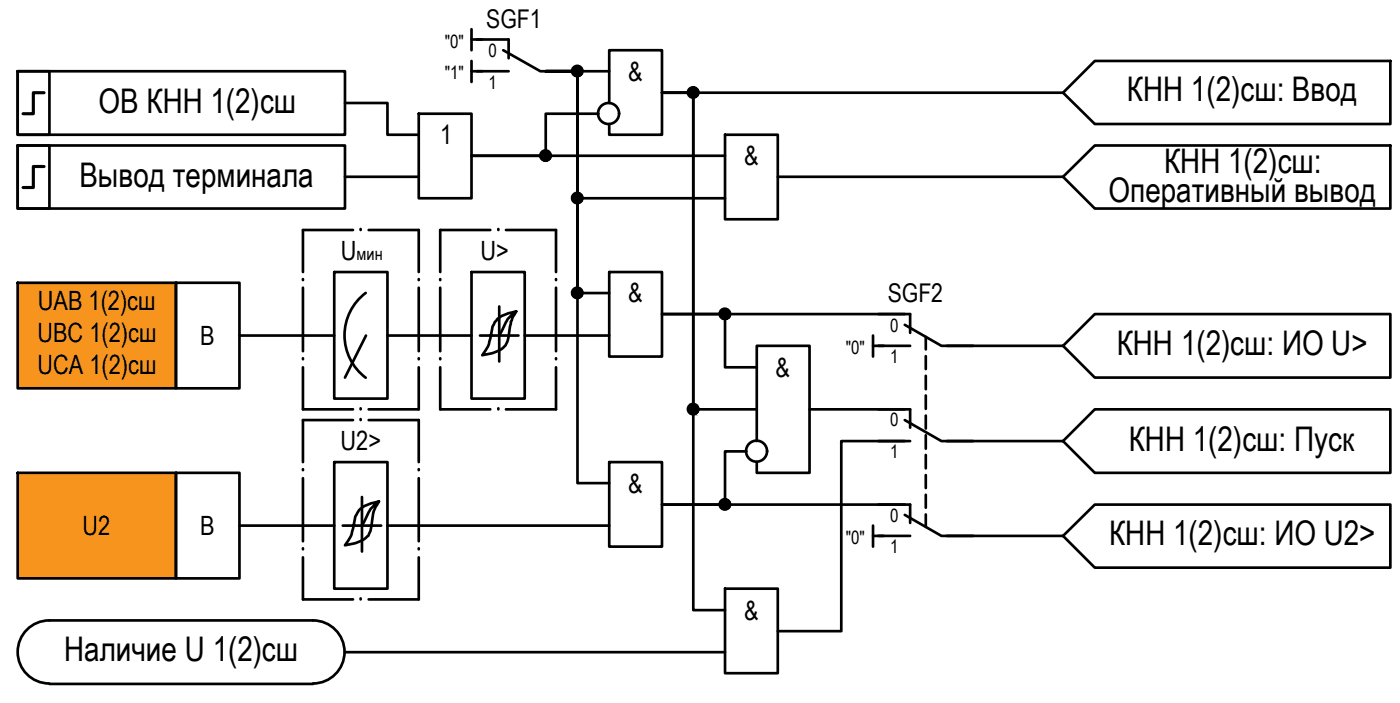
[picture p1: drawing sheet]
<svg xmlns="http://www.w3.org/2000/svg" width="133mm" height="67mm" viewBox="0 0 133 67" stroke-linecap="round" stroke-linejoin="round" font-family="sans-serif">
<g fill="none" stroke="#000" stroke-width=".25">
<path d="M1.7 6.7h3v6.1h-3zM1.7 6.7h31v6.1h-31zM39.6 10.8h5v8h-5zM44.6 2.8v2M44.6 5.8v2M45.2 3.7h3v1.8M45.2 6.7h3M47.6 4.8l3.6 1.9h3M56.7 10.8h-5v3.9h-7.1M57.7 9.7v-4.9h5v8h-5v-1.1M62.7 8.8h37.9M68.6 12.8h5v8h-5z"/>
<path d="M100.6 8.8l3.1-3h27.9v5.9h-27.9zM100.6 16.7l3.1-2.9h27.9v5.9h-27.9zM28.7 34h.1M28.7 26.5h.1M28.7 34.8v3.9h4.7M28.7 27.2v6M33.4 21.8h-4.7v4M33.4 39.8h-4.7v3.9M34.1 21.8h.1M34.1 38.7h.1M34.1 39.8h.1M34.6 27.7a5 5 0 0 0 0 8.1"/>
<path d="M34.7 31.8l-2 3.9M34.9 21.8h4.7v4M34.9 39.8h4.7v3.9M39.6 34h.1M39.6 26.5h.1M39.6 34.8v3.9h-4.7M39.6 27.2v6M41.7 34h.1M41.7 26.5h.1M41.7 27.2v6M41.7 34.8v3.9h4.7M46.4 21.8h-4.7v4"/>
<path d="M47.2 21.8h.1M47.2 38.7h.1M47.3 29v5.2M47.3 31.8h1.8M47.9 21.8h4.7v4M48.9 29.5a4.6 4.6 0 0 0-.7 2.3 1.81 1.81 0 0 1-1.7 1.7l-.8 .1a5.4 5.4 0 0 0 .9-2.7l.2-.2a2.08 2.08 0 0 1 1.6-1.1l.5-.1-.8 .7-.8 1.6h-1.9M52.6 34h.1M52.6 26.5h.1M52.6 27.2v6M52.6 34.8v3.9h-4.7M57.7 25.8h5v8h-5zM62.7 29.7h23.5v1.8"/>
<path d="M82.7 31.8v2M83.2 38.7h3v1.8M83.2 32.7h3M85.7 30.7l3.4 2h3M85.7 39.8l3.4 2h3M100.6 32.7l3.1-3h27.9v6h-27.9zM28.7 52h.1M28.7 44.5h.1M28.7 45.3v5.9M28.7 52.8v3.9h4.7M34.1 56.7h.1M34.3 47v5.2"/>
<path d="M34.3 49.8h1.8M35.9 47.5a3.7 3.7 0 0 0-.7 2.3 1.81 1.81 0 0 1-1.7 1.6l-.8 .2a5.4 5.4 0 0 0 .9-2.7 2.04 2.04 0 0 1 1.8-1.3l.5-.1-.8 .7-.8 1.6h-1.8M39.6 52h.1M39.6 44.5h.1M39.6 45.3v5.9M39.6 52.8v3.9h-4.7M57.7 43.7h5v8h-5zM62.7 47.8h23.5v1.7M68.6 55.7h5v8h-5zM71.7 41.8v-9.1h4.9v12.1h-4.9v-1.1M82.7 49.8v1.9M83.2 41.8h3"/>
<path d="M83.2 50.7h3M85.7 48.7l3.4 2h3M100.6 41.8l3.1-3.1h27.9v6.1h-27.9zM100.6 50.7l3.1-2.9h27.9v5.9h-27.9z"/>
<circle cx="51.6" cy="14.7" r=".49"/>
<circle cx="54.7" cy="18.7" r=".49"/>
<circle cx="54.7" cy="6.7" r=".49"/>
<circle cx="57.6" cy="10.7" r=".99"/>
<circle cx="65.6" cy="8.8" r=".49"/>
<circle cx="54.7" cy="27.7" r=".49"/>
<circle cx="65.6" cy="38.7" r=".49"/>
<circle cx="68.6" cy="29.7" r=".49"/>
<circle cx="68.6" cy="47.7" r=".49"/>
<circle cx="71.6" cy="42.7" r=".99"/>
</g>
<g fill="#000" stroke="#000" stroke-width=".09">
<path d="M51.4 14.4h.6zM51.5 14.3h.3zM51.5 15.3h.3zM51.6 14.3h.1zM54.4 7.2h.5zM54.4 19.2h.5zM54.5 6.3h.4zM54.5 18.3h.4zM54.5 7.3h.3zM54.5 19.2h.3zM54.6 6.3h.1zM54.6 18.3h.1z"/>
<path d="M65.6 9.2h.2zM65.6 8.3h.1zM54.5 28.2h.3zM54.6 27.3h.1zM65.6 39.2h.2zM65.6 38.2h.1zM68.6 30.2h.2zM68.6 29.3h.1zM68.6 48.2h.2zM68.6 47.3h.1z"/>
<path d="M51.5 15.3h.2zM51.6 15.3h.1z"/>
<path d="M51.6 14.3h.2zM51.5 14.3h.3zM51.5 14.3h.3z"/>
<path d="M51.5 14.3h.4zM51.5 14.3h.4z"/>
<path d="M51.5 15.2l.3 .1zM51.5 15.2l.3 .1z"/>
<path d="M51.5 14.3h.4zM51.5 14.3h.4z"/>
<path d="M51.5 15.2h.4zM51.5 15.2h.3z"/>
<path d="M51.4 14.3l.6 .1zM51.4 14.3l.6 .1zM51.3 14.4h.7z"/>
<path d="M51.4 15.2h.5zM51.4 15.2h.5z"/>
<path d="M51.3 14.4h.7zM51.3 14.4h.7z"/>
<path d="M51.3 15.1l.7 .1zM51.3 15.1l.7 .1z"/>
<path d="M51.4 15.2h.6zM51.4 15.2h.5z"/>
<path d="M51.3 14.4h.8zM51.3 14.4h.8z"/>
<path d="M51.3 15.1h.7zM51.3 15.1h.8z"/>
<path d="M51.3 15.1h.7zM51.3 15.1h.7z"/>
<path d="M51.3 14.4l.8 .1zM51.2 14.5h.9z"/>
<path d="M51.2 14.5h.9zM51.2 14.5h.9z"/>
<path d="M51.2 14.5l.9 .1zM51.2 14.5l.9 .1z"/>
<path d="M51.2 15h.9zM51.2 15h.9z"/>
<path d="M51.2 15h.9zM51.2 15l.9 .1z"/>
<path d="M51.2 14.6h.9zM51.2 14.6h.9z"/>
<path d="M51.2 14.6l.9 .1zM51.2 14.6l.9 .1z"/>
<path d="M51.2 14.7h.9zM51.2 14.7h.9z"/>
<path d="M51.2 14.7h1zM51.2 14.7h1z"/>
<path d="M51.2 14.8h.9zM51.2 14.8h.9z"/>
<path d="M51.2 14.8l.9 .1v-.1zM51.2 14.8l.9 .1h-.9z"/>
<path d="M51.2 14.9l.9 .1zM51.2 14.9l.9 .1z"/>
<path d="M51.2 15h.9zM51.2 15h.9z"/>
<path d="M51.2 14.7h1zM51.2 14.7l.9 .1z"/>
<path d="M54.5 7.3h.2zM54.6 7.3h.1z"/>
<path d="M54.5 19.2h.2zM54.6 19.2h.1z"/>
<path d="M54.6 6.3h.2zM54.5 6.3h.3z"/>
<path d="M54.6 18.3h.2zM54.5 18.3h.3z"/>
<path d="M54.5 6.3h.3zM54.5 6.3h.3z"/>
<path d="M54.5 18.3h.3zM54.5 18.3h.3z"/>
<path d="M54.5 6.3h.4zM54.5 6.3h.4zM54.4 6.3h.5z"/>
<path d="M54.5 7.2h.3zM54.5 7.2l.3 .1z"/>
<path d="M54.5 18.3h.4zM54.5 18.3h.4zM54.4 18.3h.5z"/>
<path d="M54.5 19.2h.3zM54.5 19.2h.3z"/>
<path d="M54.4 6.3l.5 .1zM54.4 6.3l.5 .1z"/>
<path d="M54.5 7.2h.4zM54.5 7.2h.3z"/>
<path d="M54.4 18.3h.5zM54.4 18.3h.5z"/>
<path d="M54.5 19.2h.4zM54.5 19.2h.3z"/>
<path d="M54.4 6.4h.6zM54.3 6.4h.7z"/>
<path d="M54.4 7.2h.5zM54.4 7.2h.5zM54.4 7.2h.5z"/>
<path d="M54.4 18.3l.6 .1zM54.4 18.3l.6 .1z"/>
<path d="M54.4 19.1h.5zM54.4 19.1l.5 .1zM54.4 19.2h.5z"/>
<path d="M54.3 6.4h.7zM54.3 6.4h.7z"/>
<path d="M54.3 7.1h.7zM54.3 7.1l.6 .1z"/>
<path d="M54.3 18.4h.7zM54.3 18.4h.7z"/>
<path d="M54.3 19.1h.7zM54.3 19.1h.6z"/>
<path d="M54.3 6.4h.8zM54.3 6.4h.8z"/>
<path d="M54.3 7.1h.7zM54.3 7.1h.7z"/>
<path d="M54.3 18.4h.8zM54.3 18.4h.8z"/>
<path d="M54.3 19.1h.7zM54.3 19.1h.7z"/>
<path d="M54.3 6.4l.8 .1zM54.3 6.4l.8 .1z"/>
<path d="M54.3 7.1h.8zM54.3 7.1h.7z"/>
<path d="M54.3 18.4l.8 .1zM54.3 18.4l.8 .1z"/>
<path d="M54.3 19.1h.8zM54.3 19.1h.7z"/>
<path d="M54.3 6.5h.8zM54.3 6.5h.8z"/>
<path d="M54.2 6.5l.9 .1zM54.2 6.5l.9 .1z"/>
<path d="M54.2 7h.9zM54.2 7h.9z"/>
<path d="M54.3 7h.8zM54.3 7l.8 .1z"/>
<path d="M54.3 18.5h.8zM54.3 18.5h.8z"/>
<path d="M54.2 18.5l.9 .1zM54.2 18.5l.9 .1z"/>
<path d="M54.2 19h.9zM54.2 19h.9z"/>
<path d="M54.3 19h.8zM54.3 19l.8 .1z"/>
<path d="M54.2 6.6h.9zM54.2 6.6h.9z"/>
<path d="M54.2 6.6l.9 .1zM54.2 6.6l.9 .1z"/>
<path d="M54.2 6.7h.9zM54.2 6.7h.9z"/>
<path d="M54.2 6.7h.9zM54.2 6.7h.9z"/>
<path d="M54.2 6.7l.9 .1zM54.2 6.7l.9 .1z"/>
<path d="M54.2 6.8l.9 .1v-.1zM54.2 6.8l.9 .1h-.9z"/>
<path d="M54.2 6.9h.9zM54.2 6.9h.9z"/>
<path d="M54.2 6.9l.9 .1zM54.2 6.9l.9 .1z"/>
<path d="M54.2 7h.9zM54.2 7h.9z"/>
<path d="M54.2 18.6h.9zM54.2 18.6h.9z"/>
<path d="M54.2 18.6h.9zM54.2 18.6h.9z"/>
<path d="M54.2 18.6l.9 .1v-.1zM54.2 18.6l.9 .1h-.9z"/>
<path d="M54.2 18.7l.9 .1zM54.2 18.7l.9 .1z"/>
<path d="M54.2 18.8h.9zM54.2 18.8h.9z"/>
<path d="M54.2 18.8l.9 .1zM54.2 18.8l.9 .1z"/>
<path d="M54.2 18.9h.9zM54.2 18.9h.9z"/>
<path d="M54.2 18.9h.9zM54.2 18.9h.9z"/>
<path d="M54.2 18.9h.9zM54.2 18.9l.9 .1z"/>
<path d="M65.6 9.2h.1zM65.6 9.2h.1z"/>
<path d="M65.6 8.3h.2zM65.6 8.3h.2z"/>
<path d="M65.6 8.3h.2zM65.5 8.3h.3z"/>
<path d="M65.5 8.3h.4zM65.5 8.3h.4z"/>
<path d="M65.5 9.2h.3zM65.5 9.2h.3z"/>
<path d="M65.5 8.3h.4zM65.4 8.3h.5z"/>
<path d="M65.5 9.2h.4zM65.5 9.2h.3z"/>
<path d="M65.4 8.3l.5 .1zM65.4 8.3l.5 .1z"/>
<path d="M65.4 9.2h.5zM65.4 9.2h.5z"/>
<path d="M65.4 8.4h.6zM65.4 8.4h.6z"/>
<path d="M65.4 9.2h.5zM65.4 9.2h.5z"/>
<path d="M65.3 8.4h.7zM65.3 8.4h.7z"/>
<path d="M65.3 9.1h.7zM65.3 9.1l.6 .1z"/>
<path d="M65.3 8.4h.8zM65.3 8.4h.8z"/>
<path d="M65.3 9.1h.7zM65.3 9.1h.7z"/>
<path d="M65.3 8.4l.8 .1zM65.3 8.4l.8 .1z"/>
<path d="M65.3 8.5h.8zM65.3 8.5h.8z"/>
<path d="M65.3 9l.8 .1zM65.3 9l.8 .1z"/>
<path d="M65.3 9.1h.8zM65.3 9.1h.7z"/>
<path d="M65.2 8.5l.9 .1zM65.2 8.5l.9 .1z"/>
<path d="M65.2 8.6h.9zM65.2 8.6h.9z"/>
<path d="M65.2 8.9l.9 .1zM65.2 8.9l.9 .1z"/>
<path d="M65.2 9h.9zM65.2 9h.9z"/>
<path d="M65.2 8.6h.9zM65.2 8.6h.9z"/>
<path d="M65.2 8.6l.9 .1zM65.2 8.6l.9 .1z"/>
<path d="M65.2 8.7l.9 .1v-.1zM65.2 8.7l.9 .1h-.9z"/>
<path d="M65.2 8.8h.9zM65.2 8.8h.9z"/>
<path d="M65.2 8.8l.9 .1zM65.2 8.8l.9 .1z"/>
<path d="M65.2 8.9h.9zM65.2 8.9h.9z"/>
<path d="M65.2 8.9h.9zM65.2 8.9h.9z"/>
<path d="M54.5 28.2h.2zM54.6 28.2h.1z"/>
<path d="M54.6 27.3h.2zM54.5 27.3h.3z"/>
<path d="M54.5 27.3h.3zM54.5 27.3h.3z"/>
<path d="M54.5 27.3h.4zM54.5 27.3h.4z"/>
<path d="M54.5 28.2h.3zM54.5 28.2h.3z"/>
<path d="M54.5 27.3h.4zM54.4 27.3h.5z"/>
<path d="M54.4 27.3l.5 .1zM54.4 27.3l.5 .1z"/>
<path d="M54.4 28.2h.5zM54.4 28.2h.5z"/>
<path d="M54.5 28.2h.4zM54.5 28.2h.3z"/>
<path d="M54.4 27.4h.6zM54.3 27.4h.7z"/>
<path d="M54.4 28.2h.5zM54.4 28.2h.5z"/>
<path d="M54.3 27.4h.7zM54.3 27.4h.7z"/>
<path d="M54.3 28.1h.7zM54.3 28.1l.6 .1z"/>
<path d="M54.3 27.4h.8zM54.3 27.4h.8z"/>
<path d="M54.3 28.1h.7zM54.3 28.1h.7z"/>
<path d="M54.3 27.4l.8 .1zM54.3 27.4l.8 .1z"/>
<path d="M54.3 28.1h.8zM54.3 28.1h.7z"/>
<path d="M54.3 27.5h.8zM54.3 27.5h.8z"/>
<path d="M54.2 27.5l.9 .1zM54.2 27.5l.9 .1z"/>
<path d="M54.2 28h.9zM54.2 28h.9z"/>
<path d="M54.3 28h.8zM54.3 28l.8 .1z"/>
<path d="M54.2 27.6h.9zM54.2 27.6h.9z"/>
<path d="M54.2 27.6l.9 .1zM54.2 27.6l.9 .1z"/>
<path d="M54.2 27.7h.9zM54.2 27.7h.9z"/>
<path d="M54.2 27.7h.9zM54.2 27.7h.9z"/>
<path d="M54.2 27.7l.9 .1zM54.2 27.7l.9 .1z"/>
<path d="M54.2 27.8h.9zM54.2 27.8h.9z"/>
<path d="M54.2 27.8l.9 .1v-.1zM54.2 27.8l.9 .1h-.9z"/>
<path d="M54.2 27.9l.9 .1zM54.2 27.9l.9 .1z"/>
<path d="M54.2 28h.9zM54.2 28h.9z"/>
<path d="M65.6 39.2l.1 .1zM65.6 39.3h.1z"/>
<path d="M65.6 38.2l.2 .1zM65.6 38.2l.2 .1z"/>
<path d="M65.6 38.3h.2zM65.5 38.3h.3z"/>
<path d="M65.5 38.3h.4zM65.5 38.3h.4z"/>
<path d="M65.5 39.2h.3zM65.5 39.2h.3z"/>
<path d="M65.5 38.3h.4zM65.5 38.3h.4z"/>
<path d="M65.5 39.2h.4zM65.5 39.2h.3z"/>
<path d="M65.4 38.3h.5zM65.4 38.3h.5z"/>
<path d="M65.4 39.2h.5zM65.4 39.2h.5z"/>
<path d="M65.4 38.3l.6 .1zM65.4 38.3l.6 .1z"/>
<path d="M65.4 39.2h.5zM65.4 39.2h.5z"/>
<path d="M65.3 38.4h.7zM65.3 38.4h.7z"/>
<path d="M65.3 39.1h.7zM65.3 39.1l.6 .1z"/>
<path d="M65.3 38.4l.8 .1zM65.3 38.5h.8z"/>
<path d="M65.3 39.1h.7zM65.3 39.1h.7z"/>
<path d="M65.3 38.5h.8zM65.3 38.5h.8z"/>
<path d="M65.3 38.5h.8zM65.3 38.5h.8z"/>
<path d="M65.3 39h.8zM65.3 39h.8z"/>
<path d="M65.3 39h.8zM65.3 39l.7 .1z"/>
<path d="M65.2 38.5l.9 .1zM65.2 38.5l.9 .1z"/>
<path d="M65.2 38.6h.9zM65.2 38.6h.9z"/>
<path d="M65.2 38.9l.9 .1zM65.2 38.9l.9 .1z"/>
<path d="M65.2 39h.9zM65.2 39h.9z"/>
<path d="M65.2 38.6l.9 .1zM65.2 38.6l.9 .1z"/>
<path d="M65.2 38.7h.9zM65.2 38.7h.9z"/>
<path d="M65.2 38.7h.9zM65.2 38.7h.9z"/>
<path d="M65.2 38.7l.9 .1zM65.2 38.7l.9 .1z"/>
<path d="M65.2 38.8h.9zM65.2 38.8h.9z"/>
<path d="M65.2 38.8l.9 .1zM65.2 38.8l.9 .1z"/>
<path d="M65.2 38.9h.9zM65.2 38.9h.9z"/>
<path d="M68.6 30.2h.1zM68.6 30.2h.1z"/>
<path d="M68.6 29.3h.2zM68.6 29.3h.2z"/>
<path d="M68.6 29.3h.2zM68.5 29.3h.3z"/>
<path d="M68.5 29.3h.4zM68.5 29.3h.4z"/>
<path d="M68.5 30.2h.3zM68.5 30.2h.3z"/>
<path d="M68.5 29.3h.4zM68.4 29.3h.5z"/>
<path d="M68.5 30.2h.4zM68.5 30.2h.3z"/>
<path d="M68.4 29.3l.5 .1zM68.4 29.3l.5 .1z"/>
<path d="M68.4 30.2h.5zM68.4 30.2h.5z"/>
<path d="M68.4 29.4h.6zM68.4 29.4h.6z"/>
<path d="M68.4 30.2h.5zM68.4 30.2h.5z"/>
<path d="M68.3 29.4h.7zM68.3 29.4h.7z"/>
<path d="M68.3 30.1h.7zM68.3 30.1l.6 .1z"/>
<path d="M68.3 29.4h.8zM68.3 29.4h.8z"/>
<path d="M68.3 30.1h.7zM68.3 30.1h.7z"/>
<path d="M68.3 29.4l.8 .1zM68.3 29.4l.8 .1z"/>
<path d="M68.2 29.5h.9zM68.2 29.5h.9z"/>
<path d="M68.2 30l.9 .1zM68.2 30l.9 .1z"/>
<path d="M68.3 30.1h.8zM68.3 30.1h.7z"/>
<path d="M68.2 29.5l.9 .1zM68.2 29.5l.9 .1z"/>
<path d="M68.2 29.6h1zM68.2 29.6h1z"/>
<path d="M68.2 29.9l.9 .1zM68.2 29.9l.9 .1z"/>
<path d="M68.2 30h.9zM68.2 30h.9z"/>
<path d="M68.2 29.6h1zM68.2 29.6h1z"/>
<path d="M68.2 29.6l1 .1zM68.2 29.6l1 .1z"/>
<path d="M68.2 29.7h1zM68.2 29.7h1z"/>
<path d="M68.2 29.7l1 .1v-.1zM68.2 29.7l1 .1h-1z"/>
<path d="M68.2 29.8l1 .1zM68.2 29.8l1 .1z"/>
<path d="M68.2 29.9h1zM68.2 29.9h1z"/>
<path d="M68.2 29.9h1zM68.2 29.9h.9z"/>
<path d="M68.6 48.2h.1zM68.6 48.2h.1z"/>
<path d="M68.6 47.3h.2zM68.6 47.3h.2z"/>
<path d="M68.6 47.3h.2zM68.5 47.3h.3z"/>
<path d="M68.5 47.3h.4zM68.5 47.3h.4z"/>
<path d="M68.5 48.2h.3zM68.5 48.2h.3z"/>
<path d="M68.5 47.3h.4zM68.4 47.3h.5z"/>
<path d="M68.5 48.2h.4zM68.5 48.2h.3z"/>
<path d="M68.4 47.3h.5zM68.4 47.3h.5z"/>
<path d="M68.4 48.2h.5zM68.4 48.2h.5z"/>
<path d="M68.4 47.3l.6 .1zM68.4 47.3l.6 .1z"/>
<path d="M68.4 48.1h.5zM68.4 48.1l.5 .1z"/>
<path d="M68.3 47.4h.7zM68.3 47.4h.7z"/>
<path d="M68.3 48.1h.7zM68.3 48.1h.6z"/>
<path d="M68.3 47.4h.8zM68.3 47.4h.8z"/>
<path d="M68.3 48.1h.7zM68.3 48.1h.7z"/>
<path d="M68.3 47.4l.8 .1zM68.3 47.4l.8 .1z"/>
<path d="M68.2 47.5h.9zM68.2 47.5h.9z"/>
<path d="M68.2 48l.9 .1zM68.2 48l.9 .1z"/>
<path d="M68.3 48.1h.8zM68.3 48.1h.7z"/>
<path d="M68.2 47.5l.9 .1zM68.2 47.5l.9 .1z"/>
<path d="M68.2 47.6h1zM68.2 47.6h1z"/>
<path d="M68.2 47.9l.9 .1zM68.2 47.9l.9 .1z"/>
<path d="M68.2 48h.9zM68.2 48h.9z"/>
<path d="M68.2 47.6h1zM68.2 47.6h1z"/>
<path d="M68.2 47.6l1 .1zM68.2 47.6l1 .1z"/>
<path d="M68.2 47.7l1 .1v-.1zM68.2 47.7l1 .1h-1z"/>
<path d="M68.2 47.8h1zM68.2 47.8h1z"/>
<path d="M68.2 47.8h1zM68.2 47.8h1z"/>
<path d="M68.2 47.8l1 .1zM68.2 47.8l1 .1z"/>
<path d="M68.2 47.9h1zM68.2 47.9h.9z"/>
</g>
<!-- layer: 0 -->
<g fill="#f7941d" stroke="#f7941d" stroke-width=".09">
<path d="M1.7 26.8l15 10v-10zM1.7 26.8l15 10h-15z"/>
<path d="M1.7 44.8l15 10v-10zM1.7 44.8l15 10h-15z"/>
</g>
<g fill="none" stroke="#000" stroke-width=".25">
<path d="M1.7 13.8h3v5.9h-3zM1.7 13.8h31v5.9h-31zM32.7 9.7h4v3.1h2.9M32.7 16.7h6.9M44.6 6.7h1.1M44.6 3.7h1.1M44.6 14.7h24M57.7 6.7h-6h3v12.1h13.9M73.6 16.7h27M1.7 26.8h15v10h-15zM16.7 26.8h6v10h-6zM22.7 31.8h8.9"/>
<path d="M31.6 25.8h5.1v11.9h-5.1zM36.7 31.8h7.9M44.6 25.8h5.1v11.9h-5.1zM49.7 31.8h8M57.7 27.7h-3v-21h-3h3v39h3M62.7 29.7h5.9v5.1h3.1M71.7 38.7h-6.1v-29.9h-2.9h2.9v49h3M76.6 38.7h9.1M82.7 32.7h1M87.7 31.9v1.2M87.7 33.7v1.2M87.7 35.6v1.2"/>
<path d="M87.7 37.4v1.3M87.7 39.3v1.3M89.6 32.7h11M1.7 44.8h15v10h-15zM4.7 58.7a2.98 2.98 0 0 0-3 3 2.98 2.98 0 0 0 3 3M4.7 58.7h25M16.7 44.8h6v10h-6zM22.7 49.8h8.9M29.6 58.7a2.98 2.98 0 0 1 3 3 2.98 2.98 0 0 1-3 3M31.6 43.7h5.1v12h-5.1zM36.7 49.8h21M70.7 42.7h-2.1v5.1h-5.9"/>
<path d="M82.7 50.7h1M85.7 41.8h-6v17.9h-6.1M87.7 41.2v1.3M87.7 43.1v1.2M87.7 45v1.2M87.7 46.8v1.3M87.7 48.7v1.2M89.6 41.8h11M89.6 50.7h11M4.7 64.7h25M32.7 61.7h35.9"/>
</g>
<path d="M4.2 8.8h-1v2h-1" fill="none" stroke="#000" stroke-width=".3"/>
<!-- layer: 0 -->
<path d="M4.2 15.8h-1v2h-1" fill="none" stroke="#000" stroke-width=".3"/>
<g font-size="3.2">
<text x="9.3" y="10.7">ОВ КНН 1(2)сш</text>
<text x="106.7" y="9.6">КНН 1(2)сш: Ввод</text>
<text x="7.5" y="17.7">Вывод терминала</text>
<text x="110.2" y="16.4">КНН 1(2)сш:</text>
<text x="105" y="19.1">Оперативный вывод</text>
<text x="105.7" y="33.6">КНН 1(2)сш: ИО U&gt;</text>
<text x="106.9" y="42.7">КНН 1(2)сш: Пуск</text>
<text x="105" y="51.6">КНН 1(2)сш: ИО U2&gt;</text>
<text x="6.1" y="62.6">Наличие U 1(2)сш</text>
</g>
<g font-size="2.5">
<text x="59.5" y="7.6">&amp;</text>
<text x="41.7" y="13.6">1</text>
<text x="70.5" y="15.6">&amp;</text>
<text x="3.6" y="29.4">UAB 1(2)сш</text>
<text x="32.3" y="24.6">U</text>
<text x="45.5" y="24.6">U&gt;</text>
<text x="59.5" y="28.6">&amp;</text>
<text x="3.5" y="32.4">UBC 1(2)сш</text>
<text x="3.5" y="35.4">UCA 1(2)сш</text>
<text x="18.9" y="32.7">В</text>
<text x="73.4" y="35.7">&amp;</text>
<text x="32.2" y="42.6">U2&gt;</text>
<text x="59.5" y="46.6">&amp;</text>
<text x="7.8" y="50.6">U2</text>
<text x="18.9" y="50.6">В</text>
<text x="70.5" y="58.6">&amp;</text>
</g>
<g font-size="2.4">
<text x="46" y="2.6">SGF1</text>
<text x="84.1" y="28.6">SGF2</text>
</g>
<g font-size="1.7">
<text x="42.1" y="4.5">&quot;0&quot;</text>
<text x="46.3" y="5.4">0</text>
<text x="42.1" y="7.5">&quot;1&quot;</text>
<text x="46.3" y="8.4">1</text>
<text x="33.8" y="24.6">мин</text>
<text x="80.1" y="33.5">&quot;0&quot;</text>
<text x="84.3" y="31.4">0</text>
<text x="84.3" y="34.4">1</text>
<text x="84.3" y="40.4">0</text>
<text x="84.3" y="43.4">1</text>
<text x="80.1" y="51.5">&quot;0&quot;</text>
<text x="84.3" y="49.4">0</text>
<text x="84.3" y="52.4">1</text>
</g>
</svg>
